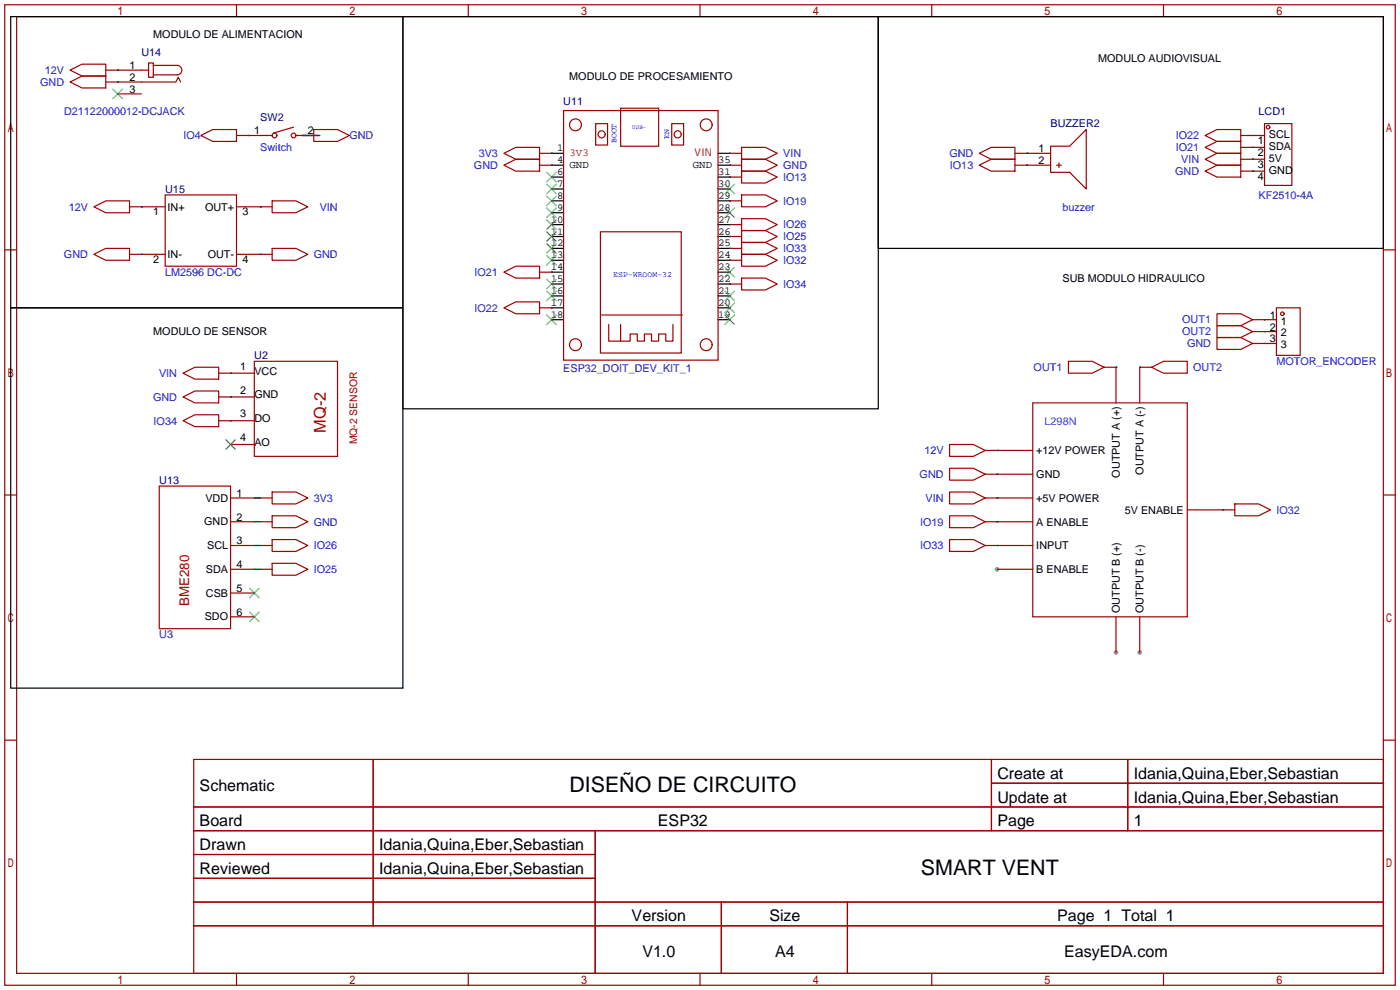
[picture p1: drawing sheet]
<svg xmlns="http://www.w3.org/2000/svg" width="299mm" height="212mm" viewBox="0 0 299 212" stroke-linecap="round" stroke-linejoin="round" font-family="sans-serif">
<g fill="#999">
<circle cx="243.6" cy="139.4" r=".51"/>
<circle cx="238.5" cy="139.4" r=".51"/>
<circle cx="213.1" cy="121.7" r=".51"/>
</g>
<g fill="none" stroke="#900" stroke-width=".25">
<path d="M1 1h297.2v209.6h-297.2zM3.6 3.6h292.1v204.4h-292.1zM50.5 1v2.6M100.1 1v2.6M149.6 1v2.6M199.1 1v2.6M248.7 1v2.6M1 53.4h2.6M295.7 53.4h2.5M1 105.8h2.6M295.7 105.8h2.5M1 158.2h2.6"/>
<path d="M295.7 158.2h2.5M50.5 208v2.6M100.1 208v2.6M149.6 208v2.6M199.1 208v2.6M248.7 208v2.6"/>
</g>
<g fill="none" stroke="#a10000" stroke-width=".25">
<path d="M15 15l2.5-1.3h5.1v2.6h-5.1zM15 17.5l2.5-1.2h5.1v2.5h-5.1zM22.6 17.5h15l.5-1 .5 1M22.6 15h9.1M31.7 13.5h1.1v3h-1.1zM32.8 14h5a1.02 1.02 0 0 1 1.1 1 1.02 1.02 0 0 1-1.1 1h-5M25.1 20.1h5.1M42.9 29l2.6-1.3h5v2.5h-5zM50.5 29h7.7M62.7 27.2l-4.3 1.2M63.2 29h5.1M67.1 27.7h5l2.6 1.3-2.6 1.2h-5z"/>
<path d="M107.7 32.8l2.5-1.3h5.1v2.5h-5.1zM107.7 35.3l2.5-1.3h5.1v2.6h-5.1zM115.3 32.8h2.6M115.3 35.3h2.6M120.4 23.6h33.1v53.4h-33.1zM127.3 26.4h2.5v4.6h-2.5zM132.6 23.1h8.2v8.2h-8.2zM143.6 26.4h2.5v4.6h-2.5zM156 32.8h2.5M156 35.3h2.5M156 37.8h2.5M158.5 34h5.1l2.5 1.3-2.5 1.3h-5.1z"/>
<path d="M158.5 31.5h5.1l2.5 1.3-2.5 1.2h-5.1zM158.5 36.6h5.1l2.5 1.2-2.5 1.3h-5.1zM209.3 32.8l2.5-1.3h5.1v2.5h-5.1zM209.3 35.3l2.5-1.3h5.1v2.6h-5.1zM216.9 32.8h7.6M216.9 35.3h7.6M224.5 31.2h4.1l3.6-3.5v12.7l-3.6-3.6h-4.1zM225.8 35.3h1M226.3 34.8v1M257.6 36.6l2.5-1.3h5.1v2.5h-5.1zM257.6 29l2.5-1.3h5.1v2.5h-5.1zM257.6 31.5l2.5-1.3h5.1v2.6h-5.1z"/>
<path d="M257.6 34l2.5-1.2h5.1v2.5h-5.1zM265.2 29h5.1M265.2 31.5h5.1M265.2 34h5.1M265.2 36.6h5.1M270.3 26.4h5.8v13.2h-5.8zM20.1 44.2l2.5-1.3h5.1v2.6h-5.1zM20.1 54.4l2.5-1.3h5.1v2.5h-5.1zM27.7 44.2h7.6M27.7 54.4h7.6M35.3 41.7h15.2v15.2h-15.2zM50.5 44.2h7.7"/>
<path d="M50.5 54.4h7.7M58.2 42.9h5l2.6 1.3-2.6 1.3h-5zM58.2 53.1h5l2.6 1.3-2.6 1.2h-5zM107.7 58.2l2.5-1.3h5.1v2.5h-5.1zM115.3 58.2h2.6M128.3 49.5h17.3v25.9h-17.3zM156 42.9h2.5M156 50.5h2.5M156 48h2.5M156 55.6h2.5M156 53.1h2.5M158.5 41.7h5.1l2.5 1.2-2.5 1.3h-5.1z"/>
<path d="M158.5 59.4h5.1l2.5 1.3-2.5 1.3h-5.1zM158.5 49.3h5.1l2.5 1.2-2.5 1.3h-5.1zM158.5 46.7h5.1l2.5 1.3-2.5 1.3h-5.1zM158.5 54.4h5.1l2.5 1.2-2.5 1.3h-5.1zM158.5 51.8h5.1l2.5 1.3-2.5 1.3h-5.1zM39.1 79.8l2.6-1.3h5v2.5h-5zM46.7 79.8h7.7M54.4 77.2h17.7v20.3h-17.7zM107.7 65.8l2.5-1.3h5.1v2.6h-5.1zM115.3 65.8h2.6M128.6 67.3h17.2M130.1 69.4v3.5h4.6v-1.5h1.5v1.5h1.5v-1.5h1.5v1.5h1.6v-1.5h1.5v1.5h1.5v-3.5"/>
<path d="M132.6 69.4v3.5M156 60.7h2.5M228.3 77.2h5.1l2.6 1.3-2.6 1.3h-5.1zM236 78.5h2.5v7.6M246.1 78.5l2.6-1.3h5v2.6h-5zM246.1 78.5h-2.5v7.6M260.1 69.6h5.1l2.5 1.3-2.5 1.2h-5.1zM260.1 67.1h5.1l2.5 1.2-2.5 1.3h-5.1zM260.1 72.1h5.1l2.5 1.3-2.5 1.3h-5.1zM267.7 70.9h5.1M267.7 68.3h5.1M267.7 73.4h5.1"/>
<path d="M272.8 65.8h5.1v10.1h-5.1zM39.1 84.8l2.6-1.2h5v2.5h-5zM39.1 89.9l2.6-1.3h5v2.6h-5zM46.7 84.8h7.7M46.7 89.9h7.7M49.3 95h5.1M202.9 95h5.1l2.6 1.3-2.6 1.2h-5.1zM210.6 96.3h10.1M220.7 86.1h33v45.7h-33zM34 103.9h15.3v30.5h-15.3zM49.3 106.4h5.1M49.3 111.5h5.1"/>
<path d="M49.3 116.6h5.1M55.6 106.4h2.6M55.6 111.5h2.6M55.6 116.6h2.6M58.2 105.2h5l2.6 1.2-2.6 1.3h-5zM58.2 110.2h5l2.6 1.3-2.6 1.3h-5zM58.2 115.3h5l2.6 1.3-2.6 1.3h-5zM202.9 100.1h5.1l2.6 1.2-2.6 1.3h-5.1zM202.9 110.2h5.1l2.6 1.3-2.6 1.3h-5.1zM202.9 115.3h5.1l2.6 1.3-2.6 1.3h-5.1zM202.9 105.2h5.1l2.6 1.2-2.6 1.3h-5.1zM210.6 106.4h10.1"/>
<path d="M210.6 111.5h10.1M210.6 116.6h10.1M210.6 101.3h10.1M253.7 109h10.2M263.9 107.7h5.1l2.5 1.3-2.5 1.2h-5.1zM49.3 121.7h5.1M49.3 126.7h5.1M49.3 131.8h5.1M55.6 121.7h2.6M58.2 120.4h5l2.6 1.3-2.6 1.2h-5zM213.1 121.7h7.6M238.5 131.8v7.6"/>
<path d="M243.6 131.8v7.6M41.4 162.3h254.3v45.7h-254.3zM41.4 172.5h254.3M41.4 177.5h254.3M79.8 162.3v35.6M127.2 177.5v30.5M211.9 162.3v15.2M211.9 167.4h83.8M241 162.3v15.2M41.4 182.6h85.8M41.4 192.8h254.3M41.4 187.7h85.8"/>
<path d="M41.4 197.9h254.3M154.2 192.8v15.2M181.1 192.8v15.2"/>
<circle cx="58.7" cy="29" r=".51"/>
<circle cx="62.7" cy="29" r=".51"/>
<circle cx="123" cy="26.7" r="1.27"/>
<circle cx="128.6" cy="28.7" r=".76"/>
<circle cx="144.8" cy="28.7" r=".76"/>
<circle cx="150.9" cy="26.7" r="1.27"/>
<circle cx="271" cy="27.2" r=".38"/>
<circle cx="123" cy="73.7" r="1.27"/>
<circle cx="150.9" cy="73.7" r="1.27"/>
<circle cx="274.1" cy="67.1" r=".38"/>
</g>
<g fill="none" stroke="#3c3" stroke-width=".25">
<path d="M24.1 19.1l2.1 2M26.2 19.1l-2.1 2M116.8 36.8l2.1 2.1M116.8 39.4l2.1 2M118.9 36.8l-2.1 2.1M118.9 39.4l-2.1 2M154.9 39.4l2.1 2M157 39.4l-2.1 2M116.8 41.9l2.1 2M116.8 44.4l2.1 2.1M116.8 47l2.1 2M116.8 49.5l2.1 2.1"/>
<path d="M116.8 52.1l2.1 2M116.8 54.6l2.1 2M116.8 59.7l2.1 2M118.9 41.9l-2.1 2M118.9 44.4l-2.1 2.1M118.9 47l-2.1 2M118.9 49.5l-2.1 2.1M118.9 52.1l-2.1 2M118.9 54.6l-2.1 2M118.9 59.7l-2.1 2M154.9 57.2l2.1 2M154.9 44.4l2.1 2.1"/>
<path d="M157 57.2l-2.1 2M157 44.4l-2.1 2.1M116.8 62.2l2.1 2.1M116.8 67.3l2.1 2M118.9 62.2l-2.1 2.1M118.9 67.3l-2.1 2M154.9 67.3l2.1 2M154.9 64.8l2.1 2M154.9 62.2l2.1 2.1M157 67.3l-2.1 2M157 64.8l-2.1 2M157 62.2l-2.1 2.1"/>
<path d="M48.3 94l2 2M50.3 94l-2 2M53.3 125.7l2.1 2.1M53.3 130.8l2.1 2M55.4 125.7l-2.1 2.1M55.4 130.8l-2.1 2"/>
</g>
<g fill="none" stroke="#000" stroke-width=".25">
<path d="M2.3 3.6h83.8v62.2h-83.8zM86.1 3.6h101.6v83.8h-101.6zM187.7 3.6h108v49.5h-108zM117.9 37.8h2.5M117.9 35.3h2.5M117.9 32.8h2.5M153.4 37.8h2.6M153.4 35.3h2.6M153.4 32.8h2.6M117.9 58.2h2.5M117.9 55.6h2.5M117.9 53.1h2.5"/>
<path d="M117.9 50.5h2.5M117.9 48h2.5M117.9 45.5h2.5M117.9 42.9h2.5M117.9 40.4h2.5M153.4 58.2h2.6M153.4 55.6h2.6M153.4 53.1h2.6M153.4 50.5h2.6M153.4 48h2.6M153.4 45.5h2.6M153.4 42.9h2.6"/>
<path d="M153.4 40.4h2.6M2.3 65.8h83.8v81.3h-83.8zM117.9 68.3h2.5M117.9 65.8h2.5M117.9 63.2h2.5M117.9 60.7h2.5M153.4 68.3h2.6M153.4 65.8h2.6M153.4 63.2h2.6M153.4 60.7h2.6"/>
</g>
<g fill="none" stroke="#008700" stroke-width=".25">
<path d="M25.1 15h.1M25.1 17.5h.1M53.1 29h.1M64.5 29h3.8M117.9 32.8h.1M117.9 35.3h.1M156 35.3h.1M156 32.8h.1M156 37.8h.1M219.5 32.8h.1M219.5 35.3h.1M267.7 36.6h.1"/>
<path d="M267.7 29h.1M267.7 31.5h.1M267.7 34h.1M30.2 44.2h.1M30.2 54.4h.1M55.6 44.2h.1M55.6 54.4h.1M117.9 58.2h.1M156 42.9h.1M156 50.5h.1M156 48h.1M156 55.6h.1"/>
<path d="M156 53.1h.1M49.3 79.8h.1M117.9 65.8h.1M156 60.7h.1M238.5 78.5h.1M243.6 78.5h.1M270.3 70.9h.1M270.3 68.3h.1M270.3 73.4h.1M49.3 84.8h.1M49.3 89.9h.1M213.1 96.3h.1"/>
<path d="M54.4 106.4h1.2M54.4 111.5h1.2M54.4 116.6h1.2M213.1 101.3h.1M213.1 111.5h.1M213.1 116.6h.1M213.1 106.4h.1M261.4 109h.1M54.4 121.7h1.2"/>
</g>
<g font-size="4.6">
<text x="121.7" y="169.3">DISEÑO DE CIRCUITO</text>
<text x="196.8" y="187.1">SMART VENT</text>
</g>
<text font-size="3.5" fill="#a00000" x="69.6" y="92.5" transform="rotate(-90 69.6 92.5)">MQ-2</text>
<g font-size="3.4">
<text x="213.2" y="166.4">Create at</text>
<text x="242.3" y="166.4">Idania,Quina,Eber,Sebastian</text>
<text x="42.7" y="169">Schematic</text>
<text x="213.2" y="171.5">Update at</text>
<text x="242.3" y="171.5">Idania,Quina,Eber,Sebastian</text>
<text x="42.7" y="176.6">Board</text>
<text x="140.6" y="176.6">ESP32</text>
<text x="213.2" y="176.6">Page</text>
<text x="242.3" y="176.6">1</text>
<text x="42.7" y="181.7">Drawn</text>
<text x="81" y="181.7">Idania,Quina,Eber,Sebastian</text>
<text x="42.7" y="186.8">Reviewed</text>
<text x="81" y="186.8">Idania,Quina,Eber,Sebastian</text>
<text x="135" y="196.9">Version</text>
<text x="164.4" y="196.9">Size</text>
<text x="225.9" y="196.9">Page 1 Total 1</text>
<text x="137.3" y="204.5">V1.0</text>
<text x="165.7" y="204.5">A4</text>
<text x="227.5" y="204.5">EasyEDA.com</text>
</g>
<text font-size="2.9" fill="#a00000" x="40.5" y="129.6" transform="rotate(-90 40.5 129.6)">BME280</text>
<g font-size="2.3" fill="#000080">
<text x="30.2" y="12">U14</text>
<text x="120.4" y="22.4">U11</text>
<text x="55.6" y="26">SW2</text>
<text x="224.5" y="27.2">BUZZER2</text>
<text x="269" y="24.7">LCD1</text>
<text x="35.3" y="41.2">U15</text>
<text x="54.4" y="76.8">U2</text>
<text x="34" y="103.4">U13</text>
</g>
<g font-size="2.3">
<text x="32.8" y="8.2">MODULO DE ALIMENTACION</text>
<text x="27.7" y="14.8">1</text>
<text x="27.7" y="17.3">2</text>
<text x="121.7" y="17.1">MODULO DE PROCESAMIENTO</text>
<text x="234.7" y="13.3">MODULO AUDIOVISUAL</text>
<text x="27.7" y="19.8">3</text>
<text x="54.3" y="28.7">1</text>
<text x="65.8" y="28.7">2</text>
<text x="271.2" y="29.5">SCL</text>
<text x="119.1" y="32.3">1</text>
<text x="119.1" y="34.9">4</text>
<text x="121.7" y="35.9">GND</text>
<text x="148.1" y="35.9">GND</text>
<text x="153.5" y="34.9">35</text>
<text x="222" y="32.5">1</text>
<text x="222" y="35.1">2</text>
<text x="268.8" y="30.8">1</text>
<text x="268.8" y="33.3">2</text>
<text x="268.8" y="35.9">3</text>
<text x="271.2" y="32.1">SDA</text>
<text x="271.2" y="34.6">5V</text>
<text x="119.1" y="37.4">6</text>
<text x="119.1" y="40">7</text>
<text x="153.5" y="40">30</text>
<text x="153.5" y="37.4">31</text>
<text x="268.8" y="38.4">4</text>
<text x="271.2" y="37.2">GND</text>
<text x="32.8" y="46">1</text>
<text x="35.8" y="45">IN+</text>
<text x="43.8" y="45">OUT+</text>
<text x="51.8" y="46">3</text>
<text x="117.7" y="47.6">10</text>
<text x="119.1" y="42.5">8</text>
<text x="119.1" y="45">9</text>
<text x="153.5" y="47.6">27</text>
<text x="153.5" y="45">28</text>
<text x="153.5" y="42.5">29</text>
<text x="117.7" y="50.1">11</text>
<text x="117.7" y="52.7">12</text>
<text x="153.5" y="52.7">25</text>
<text x="153.5" y="50.1">26</text>
<text x="32.8" y="56.2">2</text>
<text x="35.8" y="55.2">IN-</text>
<text x="44.4" y="55.2">OUT-</text>
<text x="51.8" y="56.2">4</text>
<text x="117.7" y="55.2">13</text>
<text x="117.7" y="57.7">14</text>
<text x="153.5" y="57.7">23</text>
<text x="153.5" y="55.2">24</text>
<text x="117.7" y="60.3">15</text>
<text x="117.7" y="62.8">16</text>
<text x="117.7" y="65.4">17</text>
<text x="153.5" y="65.4">20</text>
<text x="153.5" y="62.8">21</text>
<text x="153.5" y="60.3">22</text>
<text x="227.1" y="60.2">SUB MODULO HIDRAULICO</text>
<text x="32.8" y="71.7">MODULO DE SENSOR</text>
<text x="117.7" y="67.9">18</text>
<text x="153.5" y="67.9">19</text>
<text x="271.4" y="68.1">1</text>
<text x="271.4" y="70.6">2</text>
<text x="273.7" y="69.4">1</text>
<text x="273.7" y="71.9">2</text>
<text x="271.4" y="73.2">3</text>
<text x="273.7" y="74.4">3</text>
<text x="51.3" y="79">1</text>
<text x="54.4" y="80.1">VCC</text>
<text x="51.3" y="84.1">2</text>
<text x="51.3" y="89.2">3</text>
<text x="54.4" y="85.1">GND</text>
<text x="51.3" y="94.3">4</text>
<text x="54.4" y="90.2">DO</text>
<text x="54.4" y="95.3">AO</text>
<text x="221.5" y="97.1">+12V POWER</text>
<text x="244.4" y="101.5" transform="rotate(-90 244.4 101.5)">OUTPUT A (-)</text>
<text x="43.9" y="107.2">VDD</text>
<text x="50.5" y="106.2">1</text>
<text x="221.5" y="107.2">+5V POWER</text>
<text x="221.5" y="102.2">GND</text>
<text x="239.3" y="102.1" transform="rotate(-90 239.3 102.1)">OUTPUT A (+)</text>
<text x="43.6" y="112.3">GND</text>
<text x="50.5" y="111.3">2</text>
<text x="221.5" y="112.3">A ENABLE</text>
<text x="240.4" y="109.8">5V ENABLE</text>
<text x="44.3" y="117.4">SCL</text>
<text x="50.5" y="116.4">3</text>
<text x="221.5" y="117.4">INPUT</text>
<text x="44" y="122.5">SDA</text>
<text x="50.5" y="121.4">4</text>
<text x="221.5" y="122.5">B ENABLE</text>
<text x="44" y="127.5">CSB</text>
<text x="50.5" y="126.5">5</text>
<text x="50.5" y="131.6">6</text>
<text x="239.3" y="131.1" transform="rotate(-90 239.3 131.1)">OUTPUT B (+)</text>
<text x="244.4" y="131.1" transform="rotate(-90 244.4 131.1)">OUTPUT B (-)</text>
<text x="43.8" y="132.6">SDO</text>
</g>
<g font-size="2.3" fill="#00f">
<text x="9.6" y="15.8">12V</text>
<text x="8.6" y="18.3">GND</text>
<text x="13.7" y="24.7">D21122000012-DCJACK</text>
<text x="39.2" y="29.8">IO4</text>
<text x="74.7" y="29.8">GND</text>
<text x="251.3" y="29.8">IO22</text>
<text x="55.6" y="32.3">Switch</text>
<text x="102.3" y="33.6">3V3</text>
<text x="167.4" y="33.6">VIN</text>
<text x="202.9" y="33.6">GND</text>
<text x="251.3" y="32.3">IO21</text>
<text x="252.4" y="34.8">VIN</text>
<text x="101.3" y="36.1">GND</text>
<text x="167.4" y="36.1">GND</text>
<text x="167.4" y="38.7">IO13</text>
<text x="203" y="36.1">IO13</text>
<text x="251.2" y="37.4">GND</text>
<text x="14.7" y="45">12V</text>
<text x="68.3" y="45">VIN</text>
<text x="167.4" y="43.7">IO19</text>
<text x="227.1" y="45">buzzer</text>
<text x="269" y="42.5">KF2510-4A</text>
<text x="167.4" y="51.4">IO25</text>
<text x="167.4" y="48.8">IO26</text>
<text x="167.4" y="53.9">IO33</text>
<text x="13.7" y="55.2">GND</text>
<text x="35.3" y="59">LM2596 DC-DC</text>
<text x="67.1" y="55.2">GND</text>
<text x="101.4" y="59">IO21</text>
<text x="167.4" y="56.4">IO32</text>
<text x="167.4" y="61.5">IO34</text>
<text x="101.4" y="66.6">IO22</text>
<text x="252.7" y="71.7">OUT2</text>
<text x="252.7" y="69.1">OUT1</text>
<text x="253.7" y="74.2">GND</text>
<text x="34" y="80.6">VIN</text>
<text x="120.4" y="79.5">ESP32_DOIT_DEV_KIT_1</text>
<text x="220.9" y="79.3">OUT1</text>
<text x="255" y="79.3">OUT2</text>
<text x="272.8" y="78">MOTOR_ENCODER</text>
<text x="32.7" y="85.6">GND</text>
<text x="32.8" y="90.7">IO34</text>
<text x="197.6" y="97.1">12V</text>
<text x="67.1" y="107.2">3V3</text>
<text x="196.5" y="102.2">GND</text>
<text x="197.8" y="107.2">VIN</text>
<text x="67.1" y="112.3">GND</text>
<text x="196.7" y="112.3">IO19</text>
<text x="272.8" y="109.8">IO32</text>
<text x="67.1" y="117.4">IO26</text>
<text x="196.7" y="117.4">IO33</text>
<text x="67.1" y="122.5">IO25</text>
<text x="34" y="136.4">U3</text>
</g>
<g font-size="2.3" fill="#f00">
<text x="121.7" y="33.4">3V3</text>
<text x="148.5" y="33.4">VIN</text>
</g>
<text font-size="2.3" fill="#06f" x="223.3" y="90.7">L298N</text>
<text font-size="2.2" fill="#a00000" x="76.3" y="95" transform="rotate(-90 76.3 95)">MQ-2 SENSOR</text>
<g font-size="1.7" fill="#00f">
<text x="143" y="29.8" transform="rotate(-90 143 29.8)">EN</text>
<text x="131.8" y="30.6" transform="rotate(-90 131.8 30.6)">BOOT</text>
<text x="131.1" y="59.3">ESP-WROOM-32</text>
</g>
<text font-size="1.3" fill="#00f" x="135.1" y="27.7">USB-</text>
</svg>
